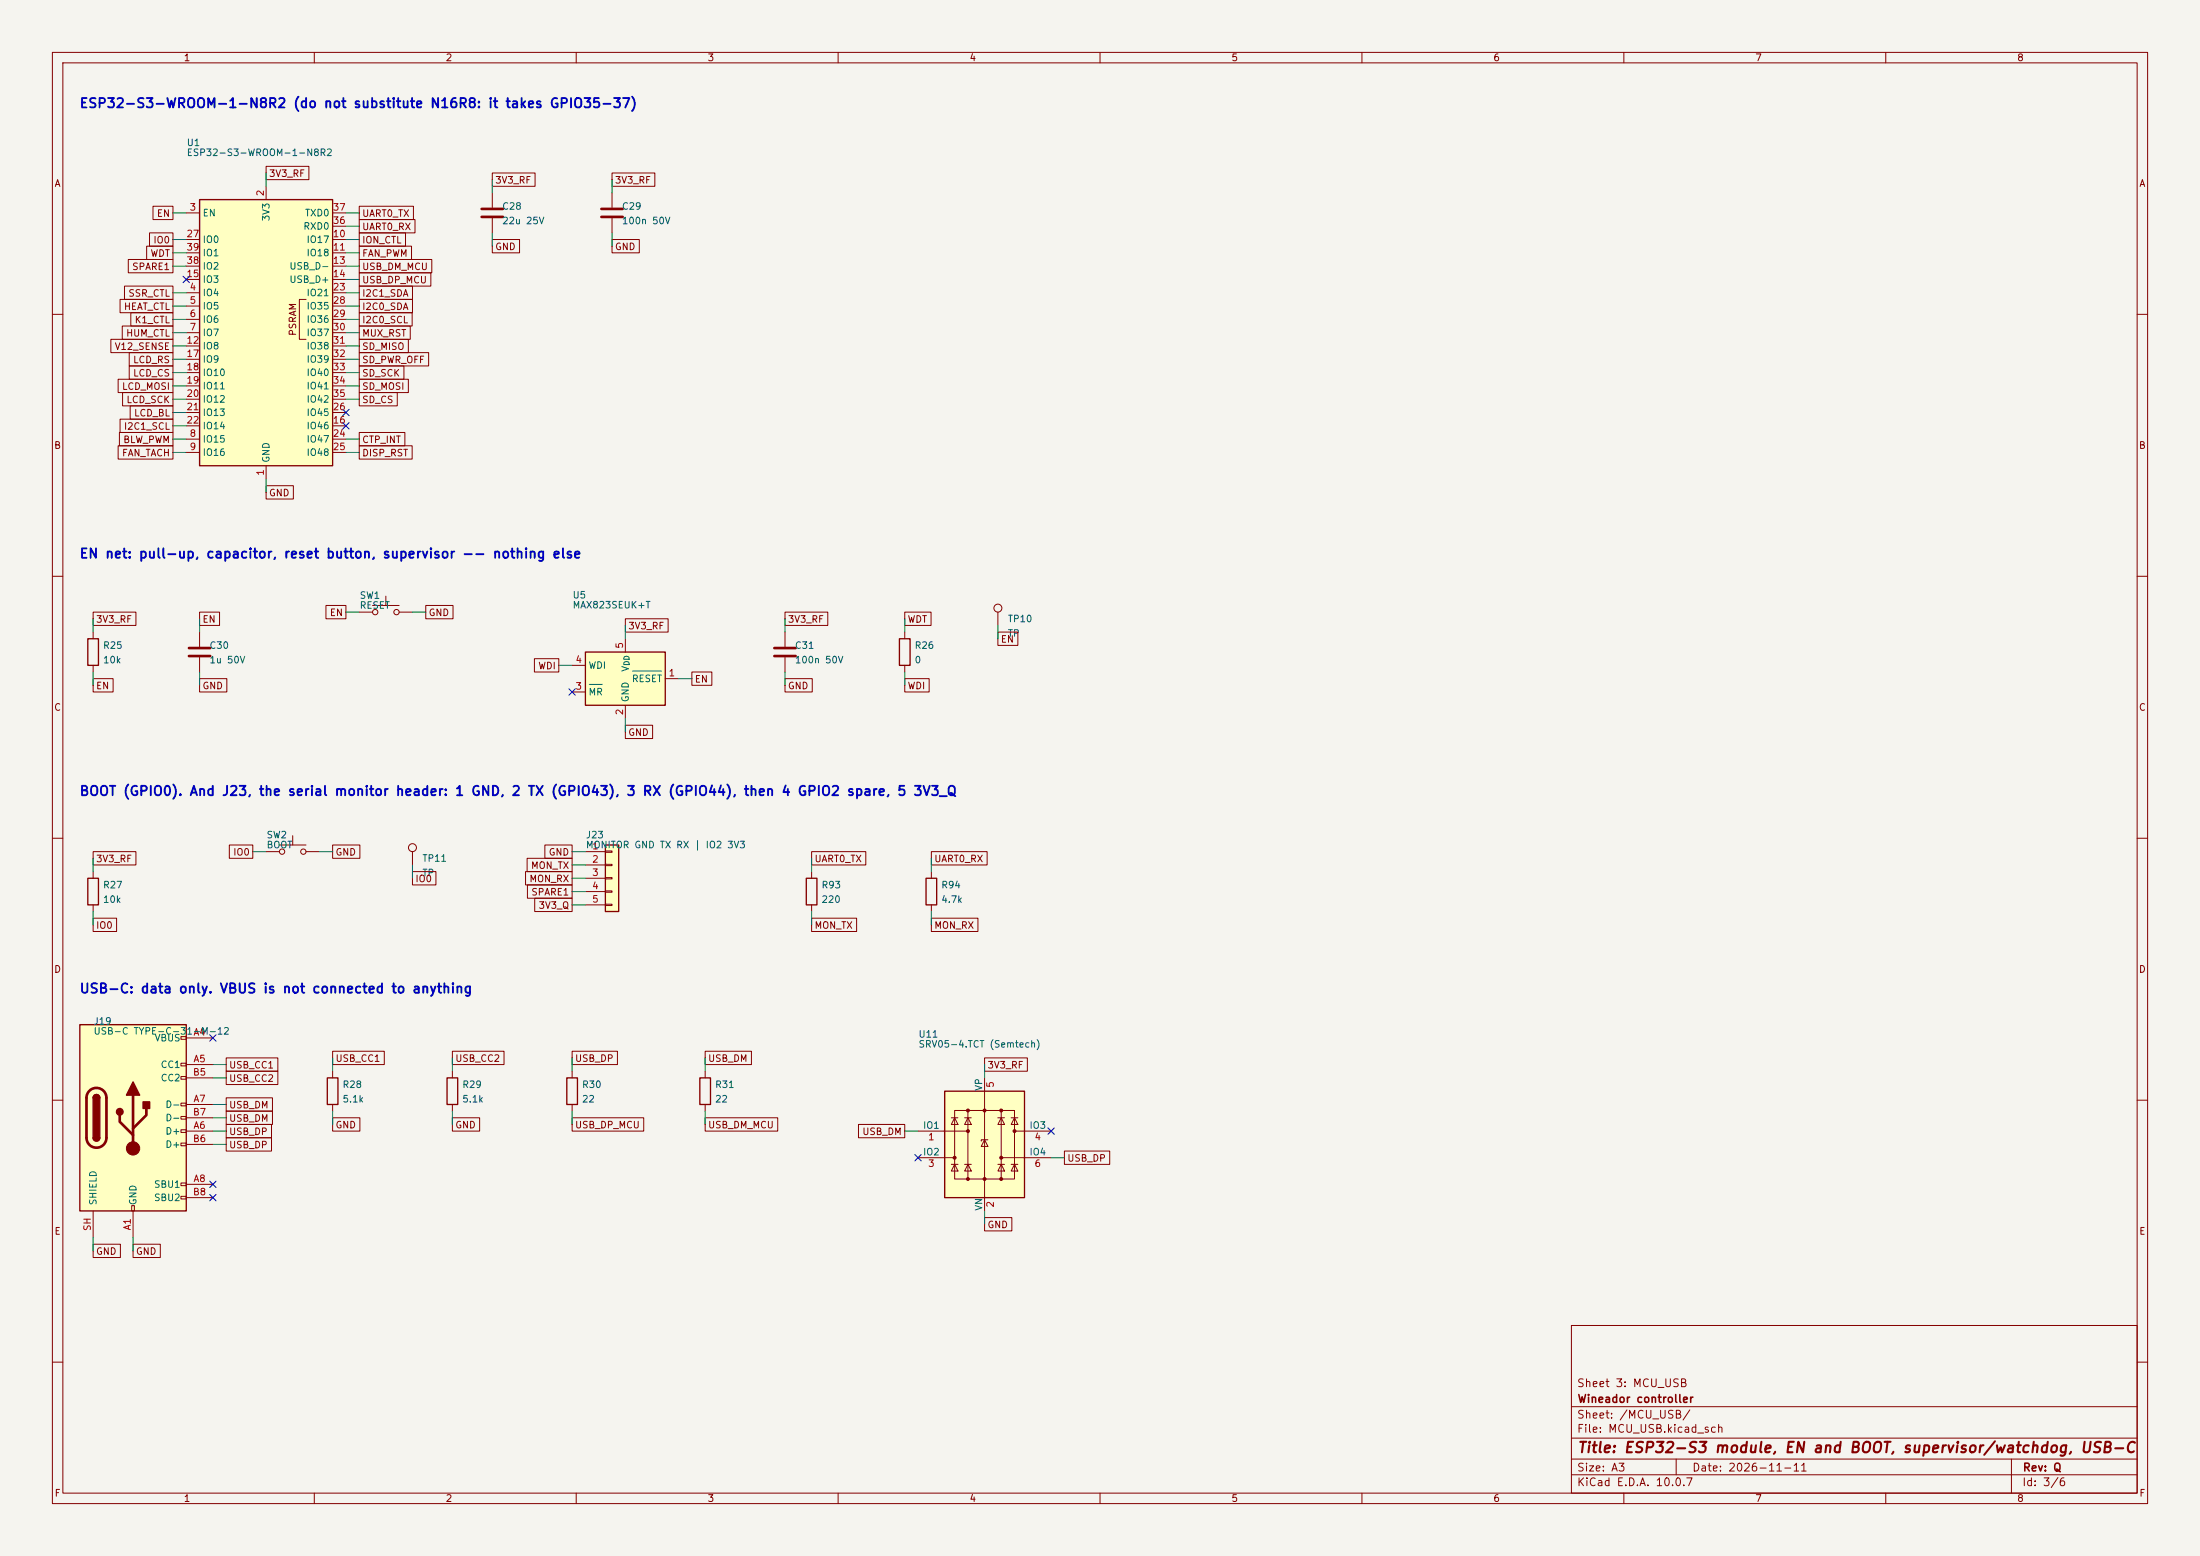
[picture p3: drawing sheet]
<svg xmlns="http://www.w3.org/2000/svg" width="420mm" height="297mm" viewBox="0 0 420 297" stroke-linecap="round" stroke-linejoin="round" font-family="sans-serif">
<path d="M0 0h420v297h-420z" fill="#f5f4ef" stroke="#f5f4ef" stroke-width=".19"/>
<g fill="none" stroke="#840000" stroke-width=".19">
<path d="M10 10h400v277h-400zM12 12h396v273h-396zM60 10v2M110 10v2M160 10v2M210 10v2M260 10v2M310 10v2M360 10v2M94 36.8v2.8M116.8 36.8v2.8M94 41.7v2.8"/>
<path d="M116.8 41.7v2.8M10 60h2M408 60h2M10 110h2M408 110h2M17.8 120.7v1.2M17.8 127v1.3M38.1 120.7v2.7M38.1 125.5v2.8M149.9 120.7v2.7M149.9 125.5v2.8M10 160h2"/>
<path d="M55.9 159.5v1.8M408 160h2M50.8 162.6h2.5M53.3 161.3h5.1M58.4 162.6h2.6M10 210h2M63.5 204.5v1.2M63.5 210.8v1.3M134.6 204.5v1.2M134.6 210.8v1.3M408 210h2M300 253h108v32h-108z"/>
<path d="M10 260h2M300 278.5h108M300 274.5h108M300 268.5h108M320 278.5v3M384 278.5v6.5M408 260h2M60 285v2M110 285v2M160 285v2M210 285v2M260 285v2"/>
<path d="M300 281.5h108M310 285v2M360 285v2"/>
<circle cx="53.8" cy="162.6" r=".51"/>
<circle cx="57.9" cy="162.6" r=".51"/>
</g>
<path d="M16.8 121.9h2v5.1h-2zM62.5 205.7h2v5.1h-2zM133.6 205.7h2v5.1h-2z" fill="none" stroke="#840000" stroke-width=".25"/>
<path d="M91.9 39.9h4.1M114.8 39.9h4.1M91.9 41.4h4.1M114.8 41.4h4.1M36.1 123.7h4M36.1 125.2h4M147.8 123.7h4.1M147.8 125.2h4.1" fill="none" stroke="#840000" stroke-width=".51"/>
<path d="M180.3 208.3h15.3v20.3h-15.3z" fill="#ffffc2"/>
<g fill="none" stroke="#840000" stroke-width=".19">
<path d="M175.3 215.9h9.5M181.6 213.4h1.3M182.2 212h11.5v13h-11.5zM182.2 213.4l.7 1.2h-1.3zM184.1 213.4h1.3M184.8 213.4l.6 1.2h-1.3zM184.8 212v13M188 217.6l.6 1.2h-1.3zM188 205.7v25.4M188.6 217.6h-1.3v.2M190.5 213.4h1.3M191.1 213.4l.7 1.2h-1.3z"/>
<path d="M191.1 212v13M193 213.4h1.3M193.7 213.4l.6 1.2h-1.3zM193.7 215.9h7M175.3 221h6.9M181.6 222.2h1.3M182.2 222.2l.7 1.3h-1.3zM184.1 222.2h1.3M184.8 222.2l.6 1.3h-1.3zM190.5 222.2h1.3M191.1 222.2l.7 1.3h-1.3zM191.1 221h9.6"/>
<path d="M193 222.2h1.3M193.7 222.2l.6 1.3h-1.3z"/>
</g>
<path d="M180.3 208.3h15.3v20.3h-15.3z" fill="none" stroke="#840000" stroke-width=".25"/>
<g fill="#840000" stroke="#840000" stroke-width=".19">
<circle cx="182.2" cy="221" r=".28"/>
<circle cx="184.8" cy="212" r=".28"/>
<circle cx="184.8" cy="215.9" r=".28"/>
<circle cx="184.8" cy="225" r=".28"/>
<circle cx="188" cy="212" r=".28"/>
<circle cx="188" cy="225" r=".28"/>
<circle cx="191.1" cy="212" r=".28"/>
<circle cx="191.1" cy="221" r=".28"/>
<circle cx="191.1" cy="225" r=".28"/>
<circle cx="193.7" cy="215.9" r=".28"/>
</g>
<path d="M111.8 124.5h15.2v10.1h-15.2z" fill="#ffffc2"/>
<path d="M111.8 124.5h15.2v10.1h-15.2z" fill="none" stroke="#840000" stroke-width=".25"/>
<g fill="none" stroke="#840000" stroke-width=".19">
<path d="M68.6 116.8h2.5M71.1 115.6h5.1M73.7 113.8v1.8M76.2 116.8h2.5M109.2 132.1h2.6M109.2 127h2.6M119.4 121.9v2.6M119.4 134.6v2.6M127 129.5h2.5"/>
<circle cx="71.6" cy="116.8" r=".51"/>
<circle cx="75.7" cy="116.8" r=".51"/>
</g>
<path d="M112.5 130.6h2.5M120.8 128.1h5.5" fill="none" stroke="#006464" stroke-width=".19"/>
<path d="M115.6 161.3h2.5v12.7h-2.5z" fill="#ffffc2"/>
<path d="M171.7 121.9h2v5.1h-2zM16.8 167.6h2v5.1h-2zM115.6 161.3h2.5v12.7h-2.5zM153.9 167.6h2.1v5.1h-2.1zM176.8 167.6h2v5.1h-2zM85.3 205.7h2.1v5.1h-2.1zM108.2 205.7h2v5.1h-2z" fill="none" stroke="#840000" stroke-width=".25"/>
<g fill="none" stroke="#840000" stroke-width=".19">
<path d="M190.5 116.8v2.6M172.7 120.7v1.2M172.7 127v1.3M17.8 166.4v1.2M17.8 172.7v1.3M78.7 162.6v2.5M111.8 162.6h3.8M111.8 165.1h3.8M111.8 167.6h3.8M111.8 170.2h3.8M111.8 172.7h3.8M115.6 162.4h1.2v.3h-1.2z"/>
<path d="M115.6 165h1.2v.2h-1.2zM115.6 167.5h1.2v.3h-1.2zM115.6 170.1h1.2v.2h-1.2zM115.6 172.6h1.2v.2h-1.2zM154.9 166.4v1.2M154.9 172.7v1.3M177.8 166.4v1.2M177.8 172.7v1.3M86.4 204.5v1.2M86.4 210.8v1.3M109.2 204.5v1.2M109.2 210.8v1.3"/>
<circle cx="190.5" cy="116.1" r=".76"/>
<circle cx="78.7" cy="161.8" r=".76"/>
</g>
<path d="M15.2 195.6h20.4v35.5h-20.4z" fill="#ffffc2"/>
<g fill="none" stroke="#840000" stroke-width=".19">
<path d="M34.5 197.9h1.1v.5h-1.1zM35.6 198.1h5M34.5 202.9h1.1v.6h-1.1zM34.5 205.5h1.1v.5h-1.1zM34.5 210.6h1.1v.5h-1.1zM34.5 213.1h1.1v.5h-1.1zM34.5 215.6h1.1v.6h-1.1zM34.5 218.2h1.1v.5h-1.1zM35.6 203.2h5M35.6 215.9h5M35.6 210.8h5M35.6 205.7h5"/>
<path d="M35.6 218.4h5M35.6 213.4h5M17.8 231.1v5.1M25.1 230.1h.6v1h-.6zM25.4 231.1v5.1M34.5 225.8h1.1v.5h-1.1zM34.5 228.3h1.1v.6h-1.1zM35.6 226.1h5M35.6 228.6h5"/>
</g>
<path d="M15.2 195.6h20.4v35.5h-20.4zM17.8 209.6a.64 .64 0 0 1 .6-.7 .64 .64 0 0 1 .6 .7M17.8 217.2a.64 .64 0 0 0 .6 .6 .64 .64 0 0 0 .6-.6" fill="none" stroke="#840000" stroke-width=".25"/>
<path d="M17.1 208.2a1.9 1.9 0 0 1 2-.4 1.9 1.9 0 0 1 1.2 1.8v7.6a1.91 1.91 0 0 1-1.9 1.9 1.91 1.91 0 0 1-1.9-1.9v-7.8l.2-.6zM22.9 212.9v1.2l2.5 2.6M25.4 209v10.2M27.9 211.6v1.3l-2.5 2.5" fill="none" stroke="#840000" stroke-width=".51"/>
<g fill="#840000" stroke="#840000" stroke-width=".25">
<path d="M17.8 209.6h1.2v7.6h-1.2z"/>
<path d="M18 209.1a.64 .64 0 0 1 .7-.1 .64 .64 0 0 1 .3 .6h-1.2z"/>
<path d="M17.8 217.2h1.2a.64 .64 0 0 1-.6 .6 .64 .64 0 0 1-.6-.6z"/>
<path d="M25.4 206.5l1.3 2.5h-2.6z"/>
<path d="M27.3 210.3h1.3v1.3h-1.3z"/>
<circle cx="22.9" cy="212.2" r=".63"/>
</g>
<circle cx="25.4" cy="219.2" r="1.27" fill="#840000" stroke="#840000" stroke-width=".19"/>
<path d="M38.1 38.1h25.4v50.8h-25.4z" fill="#ffffc2"/>
<path d="M38.1 38.1h25.4v50.8h-25.4z" fill="none" stroke="#840000" stroke-width=".25"/>
<g fill="none" stroke="#840000" stroke-width=".19">
<path d="M29.2 39.4h3.8v2.5h-3.8zM50.8 31.7h8.2v2.6h-8.2zM50.8 35.6v2.5M68.6 39.4h10.3v2.5h-10.3zM94 33h8.1v2.6h-8.1zM116.8 33h8.2v2.6h-8.2zM22.9 57.1h10.1v2.6h-10.1zM23.8 54.6h9.2v2.6h-9.2zM24.5 49.5h8.5v2.6h-8.5zM25 59.7h8v2.5h-8zM28 47h5v2.5h-5zM28.5 44.4h4.5v2.6h-4.5z"/>
<path d="M35.6 40.6h2.5M35.6 55.9h2.5M35.6 58.4h2.5M35.6 45.7h2.5M35.6 48.3h2.5M35.6 50.8h2.5M35.6 53.3h2.5M58.4 57.2h-1.3v7.6h1.3M63.5 40.6h2.5M63.5 55.9h2.5M63.5 58.4h2.5M63.5 45.7h2.5"/>
<path d="M63.5 48.3h2.5M63.5 50.8h2.5M63.5 53.3h2.5M63.5 43.2h2.5M68.6 59.7h10.1v2.5h-10.1zM68.6 57.1h10.1v2.6h-10.1zM68.6 54.6h10.1v2.6h-10.1zM68.6 52.1h13.7v2.5h-13.7zM68.6 49.5h13.8v2.6h-13.8zM68.6 47h10v2.5h-10zM68.6 44.4h8.8v2.6h-8.8zM68.6 41.9h10.6v2.6h-10.6z"/>
<path d="M94 45.7h5.2v2.6h-5.2zM116.8 45.7h5.2v2.6h-5.2zM21.2 64.8h11.8v2.5h-11.8zM22.6 72.4h10.4v2.5h-10.4zM23.3 62.2h9.7v2.6h-9.7zM23.4 74.9h9.6v2.6h-9.6zM24.7 67.3h8.3v2.6h-8.3zM24.7 69.8h8.3v2.6h-8.3zM24.9 77.5h8.1v2.5h-8.1zM35.6 61h2.5M35.6 63.5h2.5M35.6 66h2.5"/>
<path d="M35.6 68.6h2.5M35.6 71.1h2.5M35.6 73.7h2.5M35.6 76.2h2.5M35.6 78.7h2.5M63.5 61h2.5M63.5 63.5h2.5M63.5 66h2.5M63.5 68.6h2.5M63.5 71.1h2.5M63.5 73.7h2.5M63.5 76.2h2.5"/>
<path d="M63.5 78.7h2.5M68.6 62.2h9.7v2.6h-9.7zM68.6 64.8h9.4v2.5h-9.4zM68.6 69.8h8.5v2.6h-8.5zM68.6 72.4h9.4v2.5h-9.4zM68.6 67.3h13.2v2.6h-13.2zM68.6 74.9h7.2v2.6h-7.2zM22.6 85.1h10.4v2.5h-10.4zM22.8 82.5h10.2v2.6h-10.2zM22.9 80h10.1v2.6h-10.1zM35.6 83.8h2.5M35.6 86.4h2.5"/>
<path d="M35.6 81.3h2.5M50.8 92.7h5.2v2.6h-5.2zM50.8 88.9v2.5M63.5 83.8h2.5M63.5 86.4h2.5M63.5 81.3h2.5M68.6 85.1h10.1v2.5h-10.1zM68.6 82.5h8.7v2.6h-8.7zM17.8 116.8h8.1v2.6h-8.1zM38.1 116.8h3.8v2.6h-3.8zM62.2 115.6h3.8v2.5h-3.8zM81.3 115.6h5.2v2.5h-5.2z"/>
<path d="M119.4 118.1h8.1v2.6h-8.1zM149.9 116.8h8.1v2.6h-8.1zM172.7 116.8h5v2.6h-5zM17.8 129.5h3.8v2.6h-3.8zM38.1 129.5h5.2v2.6h-5.2zM102 125.7h4.7v2.6h-4.7zM119.4 138.4h5.2v2.6h-5.2zM132.1 128.3h3.8v2.5h-3.8zM149.9 129.5h5.2v2.6h-5.2zM172.7 129.5h4.7v2.6h-4.7zM190.5 120.6h3.8v2.6h-3.8zM17.8 175.3h4.5v2.5h-4.5z"/>
<path d="M17.8 162.6h8.1v2.5h-8.1zM43.8 161.3h4.5v2.5h-4.5zM63.5 161.3h5.2v2.5h-5.2zM78.7 166.4h4.5v2.5h-4.5zM100.3 166.4h8.9v2.5h-8.9zM100.6 163.8h8.6v2.6h-8.6zM100.7 168.9h8.5v2.6h-8.5zM102.1 171.4h7.1v2.6h-7.1zM104 161.3h5.2v2.5h-5.2zM154.9 162.6h10.4v2.5h-10.4zM154.9 175.3h8.6v2.5h-8.6zM177.8 175.3h8.9v2.5h-8.9z"/>
<path d="M177.8 162.6h10.6v2.5h-10.6zM43.2 201.9h9.8v2.6h-9.8zM43.2 214.6h8.6v2.6h-8.6zM43.2 209.5h8.8v2.6h-8.8zM43.2 204.5h9.8v2.5h-9.8zM43.2 217.2h8.6v2.5h-8.6zM43.2 212.1h8.8v2.5h-8.8zM63.5 200.7h9.9v2.5h-9.9zM63.5 213.4h5.2v2.5h-5.2zM86.4 200.7h9.8v2.5h-9.8zM86.4 213.4h5.2v2.5h-5.2zM109.2 213.4h13.7v2.5h-13.7z"/>
<path d="M109.2 200.7h8.7v2.5h-8.7zM134.6 213.4h13.9v2.5h-13.9zM134.6 200.7h8.9v2.5h-8.9zM163.9 214.6h8.8v2.6h-8.8zM188 201.9h8.1v2.6h-8.1zM203.2 219.7h8.7v2.6h-8.7zM17.8 237.5h5.2v2.5h-5.2zM25.4 237.5h5.2v2.5h-5.2zM188 232.4h5.2v2.6h-5.2z"/>
</g>
<g fill="none" stroke="#009600" stroke-width=".19">
<path d="M50.8 33v2.6M94 34.3v2.5M116.8 34.3v2.5M33 58.4h2.6M33 50.8h2.6M33 40.6h2.6M33 48.3h2.6M33 55.9h2.6M33 45.7h2.6M66 58.4h2.6M66 50.8h2.6M66 40.6h2.6"/>
<path d="M66 48.3h2.6M66 55.9h2.6M66 45.7h2.6M66 53.3h2.6M66 43.2h2.6M94 44.5v2.5M116.8 44.5v2.5M33 61h2.6M33 63.5h2.6M33 66h2.6M33 68.6h2.6M33 71.1h2.6"/>
<path d="M33 73.7h2.6M33 76.2h2.6M33 78.7h2.6M66 61h2.6M66 63.5h2.6M66 66h2.6M66 68.6h2.6M66 71.1h2.6M66 73.7h2.6M66 76.2h2.6M33 86.4h2.6M33 83.8h2.6"/>
<path d="M33 81.3h2.6M50.8 91.4v2.6M66 86.4h2.6M66 83.8h2.6M17.8 118.1v2.6M38.1 118.1v2.6M66 116.8h2.6M78.7 116.8h2.6M119.4 119.4v2.5M149.9 118.1v2.6M172.7 118.1v2.6M190.5 119.4v2.5"/>
<path d="M17.8 128.3v2.5M38.1 128.3v2.5M106.7 127h2.5M119.4 137.2v2.5M129.5 129.5h2.6M149.9 128.3v2.5M172.7 128.3v2.5M17.8 163.8v2.6M17.8 174v2.5M48.3 162.6h2.5M61 162.6h2.5M78.7 165.1v2.5"/>
<path d="M109.2 162.6h2.6M109.2 172.7h2.6M109.2 167.6h2.6M109.2 165.1h2.6M109.2 170.2h2.6M154.9 163.8v2.6M154.9 174v2.5M177.8 163.8v2.6M177.8 174v2.5M40.6 213.4h2.6M40.6 210.8h2.6M40.6 215.9h2.6"/>
<path d="M40.6 205.7h2.6M40.6 203.2h2.6M40.6 218.4h2.6M63.5 201.9v2.6M63.5 212.1v2.5M86.4 201.9v2.6M86.4 212.1v2.5M109.2 201.9v2.6M109.2 212.1v2.5M134.6 201.9v2.6M134.6 212.1v2.5M172.7 215.9h2.6"/>
<path d="M188 203.2v2.5M17.8 236.2v2.6M25.4 236.2v2.6M188 231.1v2.6M200.7 221h2.5"/>
</g>
<g fill="none" stroke="#000084" stroke-width=".19">
<path d="M35 52.7l1.2 1.2M36.2 52.7l-1.2 1.2M65.4 78.1l1.2 1.2M66.6 78.1l-1.2 1.2M65.4 80.7l1.2 1.2M66.6 80.7l-1.2 1.2M108.6 131.5l1.2 1.2M109.8 131.5l-1.2 1.2M40 197.5l1.2 1.2M41.2 197.5l-1.2 1.2M200.1 215.3l1.2 1.2M201.3 215.3l-1.2 1.2"/>
<path d="M40 225.5l1.2 1.2M40 228l1.2 1.2M41.2 225.5l-1.2 1.2M41.2 228l-1.2 1.2M174.7 220.4l1.2 1.2M175.9 220.4l-1.2 1.2"/>
</g>
<text font-size="2" fill="#840000" x="301" y="277.8">Title: ESP32-S3 module, EN and BOOT, supervisor/watchdog, USB-C</text>
<g font-size="1.8" fill="#0000c2">
<text x="15.1" y="21.1">ESP32-S3-WROOM-1-N8R2 (do not substitute N16R8: it takes GPIO35-37)</text>
<text x="15.1" y="107">EN net: pull-up, capacitor, reset button, supervisor -- nothing else</text>
<text x="15.1" y="152.3">BOOT (GPIO0). And J23, the serial monitor header: 1 GND, 2 TX (GPIO43), 3 RX (GPIO44), then 4 GPIO2 spare, 5 3V3_Q</text>
<text x="15.1" y="190">USB-C: data only. VBUS is not connected to anything</text>
</g>
<g font-size="1.5" fill="#840000">
<text x="300.9" y="265.1">Sheet 3: MCU_USB</text>
<text x="301" y="268.1">Wineador controller</text>
<text x="300.9" y="273.8">File: MCU_USB.kicad_sch</text>
<text x="300.9" y="271.1">Sheet: /MCU_USB/</text>
<text x="300.9" y="281.2">Size: A3</text>
<text x="322.9" y="281.2">Date: 2026-11-11</text>
<text x="386" y="281.2">Rev: Q</text>
<text x="300.9" y="284">KiCad E.D.A. 10.0.7</text>
<text x="385.9" y="284">Id: 3/6</text>
</g>
<g font-size="1.3" fill="#840000">
<text x="35" y="12">1</text>
<text x="85" y="12">2</text>
<text x="135" y="12">3</text>
<text x="185" y="12">4</text>
<text x="235" y="12">5</text>
<text x="285" y="12">6</text>
<text x="335" y="12">7</text>
<text x="385" y="12">8</text>
<text x="10.3" y="36">A</text>
<text x="51.2" y="34.1">3V3_RF</text>
<text x="94.4" y="35.3">3V3_RF</text>
<text x="117.3" y="35.3">3V3_RF</text>
<text x="408.3" y="36">A</text>
<text x="29.8" y="41.7">EN</text>
<text x="69" y="41.7">UART0_TX</text>
<text x="29.2" y="46.8">IO0</text>
<text x="69" y="46.8">ION_CTL</text>
<text x="69" y="44.2">UART0_RX</text>
<text x="25.1" y="51.9">SPARE1</text>
<text x="28.6" y="49.3">WDT</text>
<text x="69" y="51.9">USB_DM_MCU</text>
<text x="69" y="49.3">FAN_PWM</text>
<text x="94.4" y="48">GND</text>
<text x="117.3" y="48">GND</text>
<text x="23.5" y="59.5">HEAT_CTL</text>
<text x="24.4" y="56.9">SSR_CTL</text>
<text x="69" y="59.5">I2C0_SDA</text>
<text x="69" y="56.9">I2C1_SDA</text>
<text x="69" y="54.4">USB_DP_MCU</text>
<text x="24" y="64.6">HUM_CTL</text>
<text x="25.6" y="62">K1_CTL</text>
<text x="56.8" y="64.2" transform="rotate(-90 56.8 64.2)">PSRAM</text>
<text x="69" y="62">I2C0_SCL</text>
<text x="69" y="64.6">MUX_RST</text>
<text x="21.8" y="67.1">V12_SENSE</text>
<text x="25.3" y="69.6">LCD_RS</text>
<text x="69" y="67.1">SD_MISO</text>
<text x="69" y="69.6">SD_PWR_OFF</text>
<text x="23.2" y="74.7">LCD_MOSI</text>
<text x="24" y="77.3">LCD_SCK</text>
<text x="25.3" y="72.2">LCD_CS</text>
<text x="69" y="72.2">SD_SCK</text>
<text x="69" y="74.7">SD_MOSI</text>
<text x="69" y="77.3">SD_CS</text>
<text x="23.5" y="82.3">I2C1_SCL</text>
<text x="25.5" y="79.8">LCD_BL</text>
<text x="10.2" y="86">B</text>
<text x="23.2" y="87.4">FAN_TACH</text>
<text x="23.4" y="84.9">BLW_PWM</text>
<text x="69" y="87.4">DISP_RST</text>
<text x="69" y="84.9">CTP_INT</text>
<text x="408.2" y="86">B</text>
<text x="51.2" y="95">GND</text>
<text x="18.2" y="119.2">3V3_RF</text>
<text x="38.5" y="119.2">EN</text>
<text x="62.9" y="117.9">EN</text>
<text x="81.7" y="117.9">GND</text>
<text x="150.3" y="119.2">3V3_RF</text>
<text x="173.2" y="119.2">WDT</text>
<text x="119.8" y="120.4">3V3_RF</text>
<text x="190.9" y="123">EN</text>
<text x="18.2" y="131.9">EN</text>
<text x="38.5" y="131.9">GND</text>
<text x="102.7" y="128.1">WDI</text>
<text x="132.5" y="130.6">EN</text>
<text x="150.3" y="131.9">GND</text>
<text x="173.2" y="131.9">WDI</text>
<text x="10.2" y="136">C</text>
<text x="408.2" y="136">C</text>
<text x="119.8" y="140.8">GND</text>
<text x="18.2" y="164.9">3V3_RF</text>
<text x="44.4" y="163.6">IO0</text>
<text x="63.9" y="163.6">GND</text>
<text x="101.3" y="166.2">MON_TX</text>
<text x="104.6" y="163.6">GND</text>
<text x="155.4" y="164.9">UART0_TX</text>
<text x="178.2" y="164.9">UART0_RX</text>
<text x="79.2" y="168.7">IO0</text>
<text x="101" y="168.7">MON_RX</text>
<text x="101.3" y="171.2">SPARE1</text>
<text x="102.7" y="173.8">3V3_Q</text>
<text x="18.2" y="177.6">IO0</text>
<text x="155.4" y="177.6">MON_TX</text>
<text x="178.2" y="177.6">MON_RX</text>
<text x="10.2" y="186">D</text>
<text x="408.2" y="186">D</text>
<text x="63.9" y="203">USB_CC1</text>
<text x="86.8" y="203">USB_CC2</text>
<text x="109.7" y="203">USB_DP</text>
<text x="135.1" y="203">USB_DM</text>
<text x="43.6" y="204.3">USB_CC1</text>
<text x="43.6" y="206.8">USB_CC2</text>
<text x="188.4" y="204.3">3V3_RF</text>
<text x="43.6" y="211.9">USB_DM</text>
<text x="43.6" y="214.4">USB_DM</text>
<text x="63.9" y="215.7">GND</text>
<text x="86.8" y="215.7">GND</text>
<text x="109.7" y="215.7">USB_DP_MCU</text>
<text x="135.1" y="215.7">USB_DM_MCU</text>
<text x="43.6" y="217">USB_DP</text>
<text x="43.6" y="219.5">USB_DP</text>
<text x="164.5" y="217">USB_DM</text>
<text x="203.6" y="222">USB_DP</text>
<text x="10.3" y="236">E</text>
<text x="18.2" y="239.8">GND</text>
<text x="25.8" y="239.8">GND</text>
<text x="188.4" y="234.7">GND</text>
<text x="408.3" y="236">E</text>
<text x="10.3" y="286">F</text>
<text x="35" y="287">1</text>
<text x="85" y="287">2</text>
<text x="135" y="287">3</text>
<text x="185" y="287">4</text>
<text x="235" y="287">5</text>
<text x="285" y="287">6</text>
<text x="335" y="287">7</text>
<text x="385" y="287">8</text>
<text x="408.3" y="286">F</text>
</g>
<g font-size="1.3" fill="#006464">
<text x="35.5" y="28.2">U1</text>
<text x="35.5" y="30.1">ESP32-S3-WROOM-1-N8R2</text>
<text x="38.6" y="41.6">EN</text>
<text x="58.1" y="41.6">TXD0</text>
<text x="95.8" y="40.3">C28</text>
<text x="118.6" y="40.3">C29</text>
<text x="38.6" y="46.7">IO0</text>
<text x="51.8" y="42.3" transform="rotate(-90 51.8 42.3)">3V3</text>
<text x="57.8" y="44.1">RXD0</text>
<text x="58.4" y="46.7">IO17</text>
<text x="95.8" y="43.1">22u 25V</text>
<text x="118.6" y="43.1">100n 50V</text>
<text x="38.6" y="51.8">IO2</text>
<text x="38.6" y="49.2">IO1</text>
<text x="55.1" y="51.8">USB_D-</text>
<text x="58.4" y="49.2">IO18</text>
<text x="38.6" y="56.8">IO4</text>
<text x="38.6" y="59.4">IO5</text>
<text x="38.6" y="54.3">IO3</text>
<text x="55.1" y="54.3">USB_D+</text>
<text x="58.4" y="56.8">IO21</text>
<text x="58.4" y="59.4">IO35</text>
<text x="38.6" y="61.9">IO6</text>
<text x="38.6" y="64.5">IO7</text>
<text x="58.4" y="61.9">IO36</text>
<text x="58.4" y="64.5">IO37</text>
<text x="38.6" y="67">IO8</text>
<text x="38.6" y="69.5">IO9</text>
<text x="58.4" y="67">IO38</text>
<text x="58.4" y="69.5">IO39</text>
<text x="38.6" y="72.1">IO10</text>
<text x="38.6" y="74.6">IO11</text>
<text x="38.6" y="77.2">IO12</text>
<text x="58.4" y="72.1">IO40</text>
<text x="58.4" y="74.6">IO41</text>
<text x="58.4" y="77.2">IO42</text>
<text x="38.6" y="79.7">IO13</text>
<text x="38.6" y="82.2">IO14</text>
<text x="58.4" y="82.2">IO46</text>
<text x="58.4" y="79.7">IO45</text>
<text x="38.6" y="84.8">IO15</text>
<text x="38.6" y="87.3">IO16</text>
<text x="51.8" y="88.4" transform="rotate(-90 51.8 88.4)">GND</text>
<text x="58.4" y="84.8">IO47</text>
<text x="58.4" y="87.3">IO48</text>
<text x="68.6" y="114.6">SW1</text>
<text x="68.6" y="116.5">RESET</text>
<text x="109.2" y="114.5">U5</text>
<text x="109.2" y="116.4">MAX823SEUK+T</text>
<text x="192.3" y="119.1">TP10</text>
<text x="19.6" y="124.2">R25</text>
<text x="39.9" y="124.2">C30</text>
<text x="151.6" y="124.2">C31</text>
<text x="174.5" y="124.2">R26</text>
<text x="192.3" y="121.8">TP</text>
<text x="19.6" y="126.9">10k</text>
<text x="39.9" y="126.9">1u 50V</text>
<text x="112.2" y="128">WDI</text>
<text x="120.3" y="128.3" transform="rotate(-90 120.3 128.3)">V</text>
<text x="120.5" y="130.5">RESET</text>
<text x="151.6" y="126.9">100n 50V</text>
<text x="174.5" y="126.9">0</text>
<text x="112.2" y="133">MR</text>
<text x="120.3" y="134.1" transform="rotate(-90 120.3 134.1)">GND</text>
<text x="50.8" y="160.3">SW2</text>
<text x="111.7" y="160.3">J23</text>
<text x="50.8" y="162.2">BOOT</text>
<text x="80.5" y="164.8">TP11</text>
<text x="80.5" y="167.6">TP</text>
<text x="111.7" y="162.2">MONITOR GND TX RX | IO2 3V3</text>
<text x="19.6" y="169.9">R27</text>
<text x="19.6" y="172.6">10k</text>
<text x="156.7" y="169.9">R93</text>
<text x="156.7" y="172.6">220</text>
<text x="179.6" y="169.9">R94</text>
<text x="179.6" y="172.6">4.7k</text>
<text x="17.8" y="195.9">J19</text>
<text x="17.8" y="197.8">USB-C TYPE-C-31-M-12</text>
<text x="29.4" y="199.1">VBUS</text>
<text x="175.2" y="198.4">U11</text>
<text x="175.2" y="200.3">SRV05-4.TCT (Semtech)</text>
<text x="30.6" y="204.2">CC1</text>
<text x="30.6" y="206.7">CC2</text>
<text x="65.3" y="208">R28</text>
<text x="88.1" y="208">R29</text>
<text x="111" y="208">R30</text>
<text x="136.4" y="208">R31</text>
<text x="187.8" y="208.3" transform="rotate(-90 187.8 208.3)">VP</text>
<text x="31.5" y="211.8">D-</text>
<text x="31.5" y="214.3">D-</text>
<text x="65.3" y="210.7">5.1k</text>
<text x="88.1" y="210.7">5.1k</text>
<text x="111" y="210.7">22</text>
<text x="136.4" y="210.7">22</text>
<text x="176.1" y="215.8">IO1</text>
<text x="196.4" y="215.8">IO3</text>
<text x="31.5" y="216.9">D+</text>
<text x="31.5" y="219.4">D+</text>
<text x="176.1" y="220.8">IO2</text>
<text x="196.4" y="220.8">IO4</text>
<text x="29.3" y="227">SBU1</text>
<text x="18.7" y="230.2" transform="rotate(-90 18.7 230.2)">SHIELD</text>
<text x="26.4" y="230.2" transform="rotate(-90 26.4 230.2)">GND</text>
<text x="29.3" y="229.6">SBU2</text>
<text x="187.8" y="231.2" transform="rotate(-90 187.8 231.2)">VN</text>
</g>
<g font-size="1.3" fill="#a90000">
<text x="36.1" y="40.5">3</text>
<text x="50.7" y="37.6" transform="rotate(-90 50.7 37.6)">2</text>
<text x="63.4" y="40.5">37</text>
<text x="35.5" y="45.6">27</text>
<text x="63.4" y="45.6">10</text>
<text x="63.4" y="43">36</text>
<text x="35.5" y="53.2">15</text>
<text x="35.5" y="50.7">38</text>
<text x="35.5" y="48.1">39</text>
<text x="63.4" y="48.1">11</text>
<text x="63.4" y="50.7">13</text>
<text x="63.4" y="53.2">14</text>
<text x="36.1" y="55.7">4</text>
<text x="36.1" y="58.3">5</text>
<text x="63.4" y="55.7">23</text>
<text x="63.4" y="58.3">28</text>
<text x="35.5" y="65.9">12</text>
<text x="36.1" y="60.8">6</text>
<text x="36.1" y="63.4">7</text>
<text x="63.4" y="60.8">29</text>
<text x="63.4" y="63.4">30</text>
<text x="63.4" y="65.9">31</text>
<text x="35.5" y="68.4">17</text>
<text x="35.5" y="71">18</text>
<text x="63.4" y="68.4">32</text>
<text x="63.4" y="71">33</text>
<text x="35.5" y="73.5">19</text>
<text x="35.5" y="76.1">20</text>
<text x="63.4" y="73.5">34</text>
<text x="63.4" y="76.1">35</text>
<text x="35.5" y="78.6">21</text>
<text x="35.5" y="81.1">22</text>
<text x="36.1" y="83.7">8</text>
<text x="63.4" y="81.1">16</text>
<text x="63.4" y="83.7">24</text>
<text x="63.4" y="78.6">26</text>
<text x="36.1" y="86.2">9</text>
<text x="63.4" y="86.2">25</text>
<text x="50.7" y="90.9" transform="rotate(-90 50.7 90.9)">1</text>
<text x="119.2" y="123.9" transform="rotate(-90 119.2 123.9)">5</text>
<text x="109.8" y="131.9">3</text>
<text x="109.8" y="126.9">4</text>
<text x="127.5" y="129.4">1</text>
<text x="119.2" y="136.6" transform="rotate(-90 119.2 136.6)">2</text>
<text x="112.9" y="162.4">1</text>
<text x="112.9" y="165">2</text>
<text x="112.9" y="167.5">3</text>
<text x="112.9" y="170">4</text>
<text x="112.9" y="172.6">5</text>
<text x="36.8" y="198">A4</text>
<text x="36.8" y="203.1">A5</text>
<text x="36.7" y="205.6">B5</text>
<text x="190" y="207.7" transform="rotate(-90 190 207.7)">5</text>
<text x="36.7" y="213.2">B7</text>
<text x="36.8" y="215.8">A6</text>
<text x="36.8" y="210.7">A7</text>
<text x="36.7" y="218.3">B6</text>
<text x="177.1" y="218">1</text>
<text x="197.4" y="218">4</text>
<text x="36.8" y="225.9">A8</text>
<text x="177.1" y="223">3</text>
<text x="197.4" y="223">6</text>
<text x="36.7" y="228.5">B8</text>
<text x="190" y="230.6" transform="rotate(-90 190 230.6)">2</text>
<text x="17.6" y="235.1" transform="rotate(-90 17.6 235.1)">SH</text>
<text x="25.3" y="235" transform="rotate(-90 25.3 235)">A1</text>
</g>
<text font-size="1" fill="#006464" x="120.4" y="127.2" transform="rotate(-90 120.4 127.2)">DD</text>
</svg>
